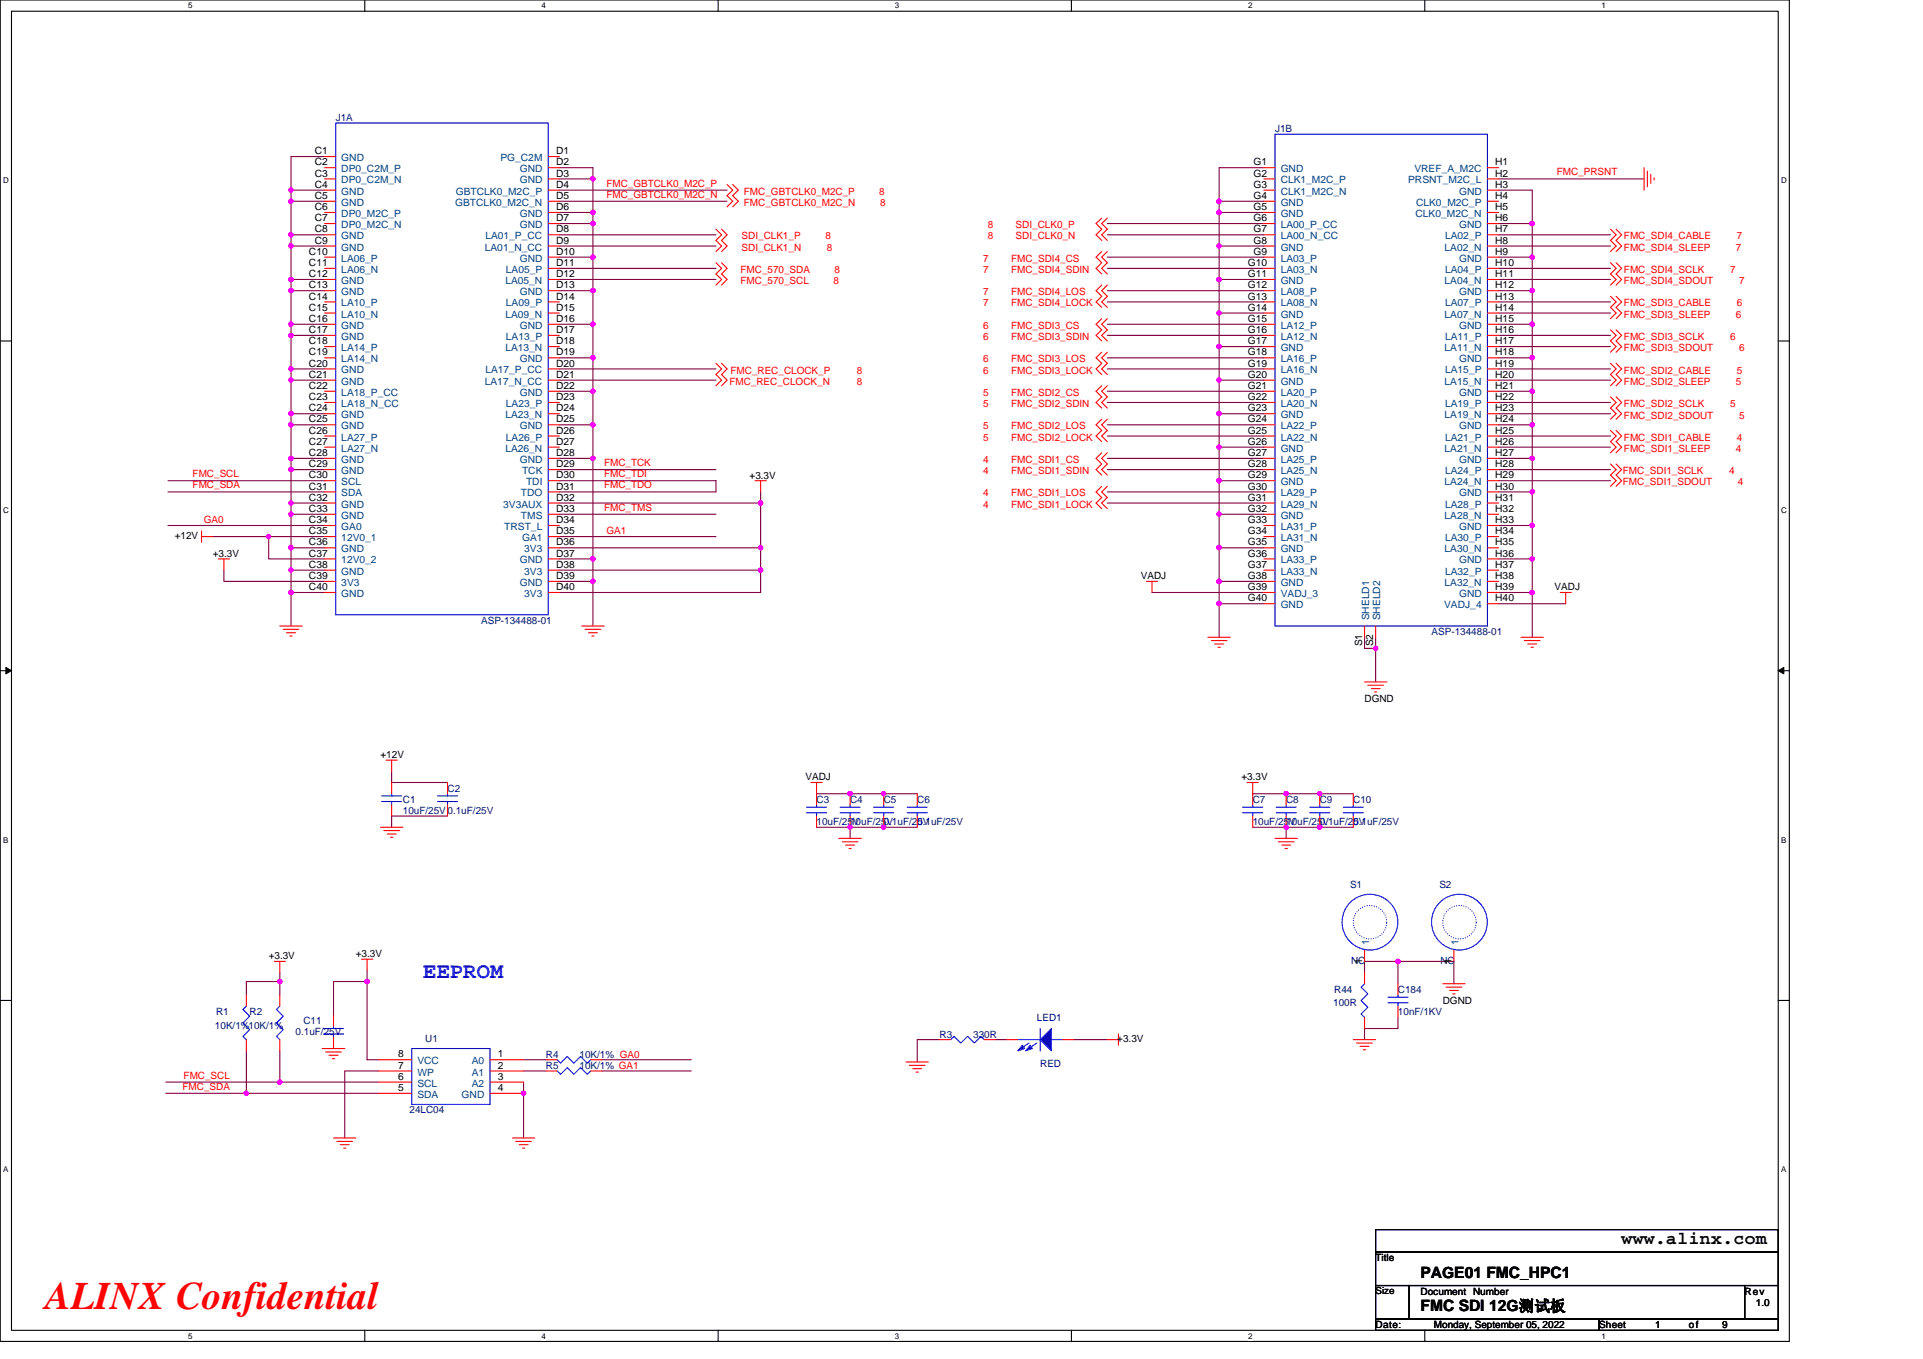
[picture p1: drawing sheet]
<svg xmlns="http://www.w3.org/2000/svg" width="297mm" height="210mm" viewBox="0 0 297 210" stroke-linecap="round" stroke-linejoin="round" font-family="sans-serif">
<path d="M0 0h276.4v207.3h-276.4zM1.8 1.7h272.9v203.8h-272.9z" fill="none" stroke="#000" stroke-width=".17"/>
<g fill="#fff">
<path d="M29.1 .2h.6v1.4h-.6z"/>
<path d="M29.1 205.7h.6v1.4h-.6z"/>
</g>
<path d="M56.3 0v1.7M56.3 205.5v1.8" fill="none" stroke="#000" stroke-width=".17"/>
<g fill="#fff">
<path d="M83.6 .2h.7v1.4h-.7z"/>
<path d="M83.6 205.7h.7v1.4h-.7z"/>
</g>
<path d="M110.9 0v1.7M110.9 205.5v1.8" fill="none" stroke="#000" stroke-width=".17"/>
<g fill="#fff">
<path d="M138.2 .2h.7v1.4h-.7z"/>
<path d="M138.2 205.7h.7v1.4h-.7z"/>
</g>
<path d="M165.5 0v1.7M165.5 205.5v1.8" fill="none" stroke="#000" stroke-width=".17"/>
<g fill="#fff">
<path d="M192.8 .2h.6v1.4h-.6z"/>
<path d="M192.8 205.7h.6v1.4h-.6z"/>
</g>
<path d="M220.1 0v1.7M220.1 205.5v1.8" fill="none" stroke="#000" stroke-width=".17"/>
<g fill="#fff">
<path d="M247.4 .2h.6v1.4h-.6z"/>
<path d="M247.4 205.7h.6v1.4h-.6z"/>
<path d="M.5 27.2h.8v1.4h-.8z"/>
<path d="M275.1 27.2h.9v1.4h-.9z"/>
<path d="M.5 78.1h.8v1.4h-.8z"/>
<path d="M275.1 78.1h.9v1.4h-.9z"/>
</g>
<path d="M0 52.7h1.8M274.7 52.7h1.7" fill="none" stroke="#000" stroke-width=".17"/>
<g fill="#fff">
<path d="M.5 129.1h.8v1.4h-.8z"/>
<path d="M275.1 129.1h.8v1.4h-.8z"/>
</g>
<path d="M0 103.6h1.8M274.7 103.6h1.7" fill="none" stroke="#000" stroke-width=".17"/>
<path d="M.9 103.1l.9 .5-.9 .5zM274.7 103.6l.8-.5v1z" fill="#000" stroke="#000" stroke-width=".15"/>
<g fill="#fff">
<path d="M.5 180h.8v1.4h-.8z"/>
<path d="M275.1 180h.8v1.4h-.8z"/>
</g>
<path d="M0 154.6h1.8M274.7 154.6h1.7M212.5 190h62.2v3.5h-62.2zM212.5 193.5h62.2v5.1h-62.2zM212.5 198.6h5.2v5.2h-5.2zM217.7 198.6h51.8v5.2h-51.8zM269.5 198.6h5.2v5.2h-5.2zM212.5 203.8h34.5v1.7h-34.5zM247 203.8h27.7v1.7h-27.7z" fill="none" stroke="#000" stroke-width=".17"/>
<g fill="none" stroke="#800040" stroke-width=".17">
<path d="M45 38h5.1M45 36.3h5.1M45 31.1h5.1M45 29.4h5.1M45 38v5.2M45 36.3v1.7M45 31.1v5.2M45 29.4v1.7M50.1 24.2h-5.1v5.2M86.4 39.7h5.2M86.4 34.5h5.2M86.4 32.8h5.2"/>
<path d="M86.4 25.9h5.2v1.7M86.4 27.6h5.2M86.4 38h24.2M86.4 36.3h24.2M86.4 29.4h25.9M86.4 31.1h25.9M91.6 39.7v5.2M91.6 32.8v1.7M91.6 27.6v5.2M91.6 34.5v5.2M171 39.7h24.2M171 36.3h24.2"/>
<path d="M171 34.5h24.2M188.3 32.8h6.9M188.3 38h6.9M188.3 38v5.2h6.9M188.3 31.1v1.7M188.3 32.8v5.2M195.2 25.9h-6.9v5.2h6.9M231.5 27.6h22.5M231.5 38h17.3M231.5 36.3h17.3M231.5 39.7h5.2M231.5 34.5h5.2"/>
<path d="M231.5 29.4h5.2v5.1M236.7 39.7v5.2M236.7 34.5v5.2M45 58.7h5.1M45 57h5.1M45 51.8h5.1M45 50.1h5.1M45 44.9h5.1M45 43.2h5.1M45 58.7v5.2M45 51.8v5.2M45 50.1v1.7"/>
<path d="M45 44.9v5.2M45 43.2v1.7M45 57v1.7M86.4 41.5h24.2M86.4 43.2h24.2M86.4 57h24.2M86.4 58.7h24.2M86.4 55.3h5.2M86.4 50.1h5.2M86.4 44.9h5.2M91.6 55.3v5.2M91.6 44.9v5.2"/>
<path d="M91.6 50.1v5.2M171 50.1h24.2M171 51.8h24.2M171 55.3h24.2M171 57h24.2M171 41.5h24.2M171 44.9h24.2M171 46.7h24.2M188.3 43.2v5.2h6.9M188.3 48.4v5.2h6.9M188.3 53.6v5.1h6.9M188.3 58.7v5.2h6.9"/>
<path d="M231.5 58.7h17.3M231.5 57h17.3M231.5 48.4h17.3M231.5 46.7h17.3M231.5 51.8h17.3M231.5 53.6h17.3M231.5 41.5h17.3M231.5 43.2h17.3M231.5 55.3h5.2M231.5 50.1h5.2M231.5 44.9h5.2M236.7 44.9v5.2"/>
<path d="M236.7 50.1v5.2M236.7 55.3v5.2M25.9 74.3h24.2M25.9 76h24.2M45 79.5h5.1M45 77.7h5.1M45 72.6h5.1M45 70.8h5.1M45 65.6h5.1M45 63.9h5.1M45 79.5v5.1M45 72.6v5.1"/>
<path d="M45 70.8v1.8M45 65.6v5.2M45 63.9v1.7M45 77.7v1.8M86.4 70.8h5.2M86.4 65.6h5.2M86.4 60.5h5.2M86.4 77.7h31.1M86.4 72.6h24.2M86.4 74.3h24.2v1.7h-24.2M86.4 79.5h24.2M91.6 70.8v15.6"/>
<path d="M91.6 65.6v5.2M91.6 60.5v5.1M117.5 77.7v10.4M117.5 76v1.7M171 70.8h24.2M171 72.6h24.2M171 76h24.2M171 77.7h24.2M171 60.5h24.2M171 62.2h24.2M171 65.6h24.2M171 67.4h24.2"/>
<path d="M188.3 69.1h6.9M188.3 69.1v5.2h6.9M188.3 74.3v5.2h6.9M188.3 63.9v5.2M188.3 79.5v5.1M231.5 72.6h17.3M231.5 74.3h17.3M231.5 69.1h17.3M231.5 67.4h17.3M231.5 62.2h17.3M231.5 63.9h17.3M231.5 76h5.2"/>
<path d="M231.5 70.8h5.2M231.5 65.6h5.2M231.5 60.5h5.2M236.7 76v5.2M236.7 70.8v5.2M236.7 65.6v5.2M236.7 60.5v5.1M25.9 81.2h24.2M32.9 82.9h8.6v3.5h8.6M34.6 88.1v1.7h15.5M41.5 82.9h8.6M45 91.5h5.1"/>
<path d="M45 88.1h5.1M45 84.6h5.1M45 91.5v5.2M45 84.6v3.5M45 88.1v3.4M86.4 89.8h5.2M86.4 86.4h5.2M86.4 88.1h31.1M86.4 84.6h31.1M86.4 82.9h24.2M91.6 89.8v6.9M91.6 86.4v3.4"/>
<path d="M117.5 88.1v3.4h-31.1M177.9 91.5h17.3M188.3 84.6h6.9M188.3 89.8h6.9M188.3 89.8v3.5h6.9M188.3 84.6v5.2M188.3 93.3v5.2M210.8 98.5v1.7h1.7M212.5 98.5v1.7M231.5 91.5h5.2M231.5 86.4h5.2M231.5 81.2h5.2"/>
<path d="M231.5 93.3h10.3M236.7 91.5v7M236.7 86.4v5.1M236.7 81.2v5.2M60.5 119.2v1.7h8.6M212.5 100.2v5.2M69.1 126.1h-8.6v1.7M126.1 122.6h15.6M126.1 127.8h5.2M131.3 127.8v1.7M131.3 127.8h10.4M193.5 122.6h15.5"/>
<path d="M193.5 127.8h5.2M198.7 127.8v1.7M198.7 127.8h10.3M43.2 151.7h-5.1v2M43.2 151.7v2M43.2 150.3v1.4M56.7 151.7v12h1.7M56.7 151.7h-5.2v5.1M56.7 149.9v1.8M210.8 150.3v-1.8h13.8v3.5M215.9 157.2v1.7h-5.1v1.7M215.9 148.5v3.5"/>
<path d="M25.6 167.2h17.6M25.6 168.9h12.5M38.1 168.9h20.3M38.1 162.4v6.5M43.2 167.2h15.2M43.2 162.4v4.8M58.4 165.5h-5.1v10.3M80.9 163.7h3.4M80.9 165.5h3.4M80.9 167.2v8.6M93 163.7h13.8M93 165.5h13.8"/>
<path d="M145.1 160.6h-3.4v3.5M153.8 160.6h1.7M165.9 160.6h5.1"/>
</g>
<g fill="#f0f" stroke="#f0f" stroke-width=".17">
<circle cx="188.3" cy="31.1" r=".34"/>
<circle cx="188.3" cy="32.8" r=".34"/>
<circle cx="188.3" cy="38" r=".34"/>
<circle cx="188.3" cy="43.2" r=".34"/>
<circle cx="188.3" cy="53.5" r=".33"/>
<circle cx="188.3" cy="48.4" r=".34"/>
<circle cx="188.3" cy="63.9" r=".34"/>
<circle cx="188.3" cy="58.7" r=".34"/>
<circle cx="188.3" cy="69.1" r=".34"/>
<circle cx="188.3" cy="79.4" r=".33"/>
<circle cx="188.3" cy="74.3" r=".34"/>
<circle cx="188.3" cy="84.6" r=".34"/>
<circle cx="188.3" cy="89.8" r=".34"/>
<circle cx="236.7" cy="91.5" r=".34"/>
<circle cx="236.7" cy="86.4" r=".34"/>
<circle cx="236.7" cy="81.2" r=".34"/>
<circle cx="236.7" cy="76" r=".34"/>
<circle cx="236.7" cy="70.8" r=".33"/>
<circle cx="236.7" cy="65.6" r=".34"/>
<circle cx="236.7" cy="60.4" r=".34"/>
<circle cx="236.7" cy="44.9" r=".33"/>
<circle cx="236.7" cy="39.7" r=".34"/>
<circle cx="236.7" cy="34.5" r=".34"/>
<circle cx="44.9" cy="29.4" r=".34"/>
<circle cx="44.9" cy="91.5" r=".34"/>
<circle cx="44.9" cy="84.6" r=".34"/>
<circle cx="44.9" cy="72.5" r=".34"/>
<circle cx="44.9" cy="70.8" r=".33"/>
<circle cx="44.9" cy="65.6" r=".34"/>
<circle cx="44.9" cy="63.9" r=".34"/>
<circle cx="44.9" cy="57" r=".34"/>
<circle cx="44.9" cy="51.8" r=".34"/>
<circle cx="44.9" cy="50.1" r=".34"/>
<circle cx="44.9" cy="44.9" r=".33"/>
<circle cx="44.9" cy="43.2" r=".34"/>
<circle cx="44.9" cy="38" r=".34"/>
<circle cx="44.9" cy="36.3" r=".33"/>
<circle cx="44.9" cy="31.1" r=".34"/>
<circle cx="91.6" cy="89.8" r=".34"/>
<circle cx="91.6" cy="86.4" r=".34"/>
<circle cx="91.6" cy="70.8" r=".33"/>
<circle cx="91.6" cy="65.6" r=".34"/>
<circle cx="91.6" cy="60.4" r=".34"/>
<circle cx="91.6" cy="44.9" r=".33"/>
<circle cx="91.6" cy="34.5" r=".34"/>
<circle cx="91.6" cy="32.8" r=".34"/>
<circle cx="203.9" cy="127.8" r=".34"/>
<circle cx="203.9" cy="122.6" r=".33"/>
<circle cx="198.7" cy="122.6" r=".33"/>
<circle cx="44.9" cy="79.4" r=".33"/>
<circle cx="44.9" cy="77.7" r=".34"/>
<circle cx="44.9" cy="58.7" r=".34"/>
<circle cx="91.6" cy="39.7" r=".34"/>
<circle cx="91.6" cy="55.3" r=".34"/>
<circle cx="91.6" cy="50.1" r=".34"/>
<circle cx="91.6" cy="27.6" r=".33"/>
<circle cx="44.9" cy="88.1" r=".33"/>
<circle cx="236.7" cy="55.3" r=".34"/>
<circle cx="236.7" cy="50.1" r=".34"/>
<circle cx="117.5" cy="88.1" r=".33"/>
<circle cx="117.5" cy="84.6" r=".34"/>
<circle cx="117.5" cy="77.7" r=".34"/>
<circle cx="188.3" cy="93.3" r=".34"/>
<circle cx="198.7" cy="127.8" r=".34"/>
<circle cx="131.3" cy="122.6" r=".33"/>
<circle cx="131.3" cy="127.8" r=".34"/>
<circle cx="136.5" cy="127.8" r=".34"/>
<circle cx="136.5" cy="122.6" r=".33"/>
<circle cx="212.5" cy="100.2" r=".34"/>
<circle cx="41.5" cy="82.9" r=".34"/>
<circle cx="56.7" cy="151.6" r=".33"/>
<circle cx="43.2" cy="151.6" r=".33"/>
<circle cx="43.2" cy="167.2" r=".34"/>
<circle cx="38" cy="168.9" r=".33"/>
<circle cx="80.9" cy="168.9" r=".33"/>
<circle cx="215.9" cy="148.5" r=".33"/>
</g>
<g fill="none" stroke="#f00" stroke-width=".17">
<path d="M50.1 25.9h1.8M50.1 27.6h1.8M50.1 32.8h1.8M50.1 34.5h1.8M50.1 39.7h1.8M50.1 24.2h1.8M50.1 29.4h1.8M50.1 31.1h1.8M50.1 36.3h1.8M50.1 38h1.8M84.7 24.2h1.7M84.7 25.9h1.7"/>
<path d="M84.7 27.6h1.7M84.7 29.4h1.7M84.7 31.1h1.7M84.7 32.8h1.7M84.7 34.5h1.7M84.7 36.3h1.7M84.7 38h1.7M84.7 39.7h1.7M110.6 35.4l.9 .9-.9 .8 .9 .9-.9 .9M111.5 35.4l.8 .9-.8 .8 .8 .9-.8 .9M112.3 28.5l.9 .9-.9 .8 .9 .9-.9 .9M113.2 28.5l.8 .9-.8 .8 .8 .9-.8 .9"/>
<path d="M170.2 38.9l-.9 .8 .9 .9-.9 .9 .9 .8M170.2 33.7l-.9 .8 .9 .9-.9 .9 .9 .8M171 38.9l-.8 .8 .8 .9-.8 .9 .8 .8M171 33.7l-.8 .8 .8 .9-.8 .9 .8 .8M195.2 25.9h1.8M195.2 27.6h1.8M195.2 29.4h1.8M195.2 31.1h1.8M195.2 32.8h1.8M195.2 34.5h1.8M195.2 36.3h1.8M195.2 38h1.8"/>
<path d="M195.2 39.7h1.8M229.8 25.9h1.7M229.8 27.6h1.7M229.8 29.4h1.7M229.8 31.1h1.7M229.8 32.8h1.7M229.8 34.5h1.7M229.8 36.3h1.7M229.8 38h1.7M229.8 39.7h1.7M248.8 35.4l.8 .9-.8 .8 .8 .9-.8 .9M249.6 35.4l.9 .9-.9 .8 .9 .9-.9 .9"/>
<path d="M254 25.9v3.5M254.5 26.4v2.5M255 26.9v1.4M255.5 27.5v.3M50.1 41.5h1.8M50.1 46.7h1.8M50.1 48.4h1.8M50.1 53.6h1.8M50.1 55.3h1.8M50.1 43.2h1.8M50.1 44.9h1.8M50.1 50.1h1.8"/>
<path d="M50.1 51.8h1.8M50.1 57h1.8M50.1 58.7h1.8M84.7 41.5h1.7M84.7 43.2h1.7M84.7 44.9h1.7M84.7 46.7h1.7M84.7 48.4h1.7M84.7 50.1h1.7M84.7 51.8h1.7M84.7 53.6h1.7M84.7 55.3h1.7"/>
<path d="M84.7 57h1.7M84.7 58.7h1.7M110.6 40.6l.9 .9-.9 .8 .9 .9-.9 .8M110.6 56.1l.9 .9-.9 .9 .9 .8-.9 .9M111.5 40.6l.8 .9-.8 .8 .8 .9-.8 .8M111.5 56.1l.8 .9-.8 .9 .8 .8-.8 .9M170.2 59.6l-.9 .9 .9 .8-.9 .9 .9 .9M170.2 49.2l-.9 .9 .9 .9-.9 .8 .9 .9M170.2 54.4l-.9 .9 .9 .8-.9 .9 .9 .9M170.2 44l-.9 .9 .9 .9-.9 .9 .9 .8M171 59.6l-.8 .9 .8 .8-.8 .9 .8 .9M171 49.2l-.8 .9 .8 .9-.8 .8 .8 .9"/>
<path d="M171 54.4l-.8 .9 .8 .8-.8 .9 .8 .9M171 44l-.8 .9 .8 .9-.8 .9 .8 .8M195.2 41.5h1.8M195.2 43.2h1.8M195.2 44.9h1.8M195.2 46.7h1.8M195.2 48.4h1.8M195.2 50.1h1.8M195.2 51.8h1.8M195.2 53.6h1.8M195.2 55.3h1.8M195.2 57h1.8"/>
<path d="M195.2 58.7h1.8M229.8 41.5h1.7M229.8 43.2h1.7M229.8 44.9h1.7M229.8 46.7h1.7M229.8 48.4h1.7M229.8 50.1h1.7M229.8 51.8h1.7M229.8 53.6h1.7M229.8 55.3h1.7M229.8 57h1.7M229.8 58.7h1.7"/>
<path d="M248.8 56.1l.8 .9-.8 .9 .8 .8-.8 .9M248.8 45.8l.8 .9-.8 .8 .8 .9-.8 .8M248.8 51l.8 .8-.8 .9 .8 .9-.8 .8M248.8 40.6l.8 .9-.8 .8 .8 .9-.8 .8M249.6 56.1l.9 .9-.9 .9 .9 .8-.9 .9M249.6 45.8l.9 .9-.9 .8 .9 .9-.9 .8M249.6 51l.9 .8-.9 .9 .9 .9-.9 .8M249.6 40.6l.9 .9-.9 .8 .9 .9-.9 .8M50.1 60.5h1.8M50.1 62.2h1.8M50.1 67.4h1.8M50.1 69.1h1.8"/>
<path d="M50.1 74.3h1.8M50.1 76h1.8M50.1 63.9h1.8M50.1 65.6h1.8M50.1 70.8h1.8M50.1 72.6h1.8M50.1 77.7h1.8M50.1 79.5h1.8M84.7 60.5h1.7M84.7 62.2h1.7M84.7 63.9h1.7M84.7 65.6h1.7"/>
<path d="M84.7 67.4h1.7M84.7 69.1h1.7M84.7 70.8h1.7M84.7 72.6h1.7M84.7 74.3h1.7M84.7 76h1.7M84.7 77.7h1.7M84.7 79.5h1.7M116.6 74.3h1.8M117.5 74.3v1.7M170.2 70l-.9 .8 .9 .9-.9 .9 .9 .8M170.2 75.1l-.9 .9 .9 .9-.9 .8 .9 .9"/>
<path d="M170.2 64.8l-.9 .8 .9 .9-.9 .9 .9 .8M171 70l-.8 .8 .8 .9-.8 .9 .8 .8M171 75.1l-.8 .9 .8 .9-.8 .8 .8 .9M171 64.8l-.8 .8 .8 .9-.8 .9 .8 .8M195.2 60.5h1.8M195.2 62.2h1.8M195.2 63.9h1.8M195.2 65.6h1.8M195.2 67.4h1.8M195.2 69.1h1.8M195.2 70.8h1.8M195.2 72.6h1.8"/>
<path d="M195.2 74.3h1.8M195.2 76h1.8M195.2 77.7h1.8M195.2 79.5h1.8M229.8 60.5h1.7M229.8 62.2h1.7M229.8 63.9h1.7M229.8 65.6h1.7M229.8 67.4h1.7M229.8 69.1h1.7M229.8 70.8h1.7M229.8 72.6h1.7"/>
<path d="M229.8 74.3h1.7M229.8 76h1.7M229.8 77.7h1.7M229.8 79.5h1.7M248.8 66.5l.8 .9-.8 .8 .8 .9-.8 .9M248.8 71.7l.8 .9-.8 .8 .8 .9-.8 .8M248.8 61.3l.8 .9-.8 .9 .8 .8-.8 .9M249.6 66.5l.9 .9-.9 .8 .9 .9-.9 .9M249.6 71.7l.9 .9-.9 .8 .9 .9-.9 .8M249.6 61.3l.9 .9-.9 .9 .9 .8-.9 .9M31.1 82.9h1.8M31.1 82v1.8"/>
<path d="M33.7 86.4h1.8M34.6 86.4v1.7M43.2 96.7h3.5M43.7 97.2h2.5M44.3 97.8h1.4M44.8 98.3h.3M50.1 81.2h1.8M50.1 82.9h1.8M50.1 86.4h1.8M50.1 89.8h1.8M50.1 84.6h1.8M50.1 88.1h1.8"/>
<path d="M50.1 91.5h1.8M84.7 81.2h1.7M84.7 82.9h1.7M84.7 84.6h1.7M84.7 86.4h1.7M84.7 88.1h1.7M84.7 89.8h1.7M84.7 91.5h1.7M89.9 96.7h3.4M90.4 97.2h2.4M90.9 97.8h1.4M91.4 98.3h.4"/>
<path d="M177.1 89.8h1.7M177.9 89.8v1.7M186.6 98.5h3.4M187.1 99h2.4M187.6 99.5h1.4M195.2 81.2h1.8M195.2 82.9h1.8M195.2 84.6h1.8M195.2 86.4h1.8M195.2 88.1h1.8M195.2 89.8h1.8M195.2 91.5h1.8"/>
<path d="M195.2 93.3h1.8M210.8 96.7v1.8M212.5 96.7v1.8M229.8 81.2h1.7M229.8 82.9h1.7M229.8 84.6h1.7M229.8 86.4h1.7M229.8 88.1h1.7M229.8 89.8h1.7M229.8 91.5h1.7M229.8 93.3h1.7M234.9 98.5h3.5"/>
<path d="M235.5 99h2.4M236 99.5h1.4M241 91.5h1.7M241.8 91.5v1.8M59.6 117.5h1.8M60.5 117.5v1.7M188.1 100h.4M210.8 105.4h3.4M211.3 105.9h2.4M211.8 106.4h1.4M212.3 106.9h.4M236.5 100h.4"/>
<path d="M58.8 127.8h3.4M59.3 128.3h2.4M59.8 128.9h1.4M60.3 129.4h.4M60.5 120.9v1.7M60.5 124.4v1.7M69.1 120.9v1.7M69.1 124.4v1.7M125.3 120.9h1.7M126.1 120.9v3.5M126.1 126.1v1.7M129.6 129.5h3.5"/>
<path d="M130.1 130.1h2.4M130.6 130.6h1.4M131.1 131.1h.4M131.3 122.6v1.8M131.3 126.1v1.7M136.5 122.6v1.8M136.5 126.1v1.7M141.7 122.6v1.8M141.7 126.1v1.7M192.6 120.9h1.7M193.5 126.1v1.7M193.5 120.9v3.5"/>
<path d="M197 129.5h3.4M197.5 130.1h2.4M198 130.6h1.4M198.5 131.1h.4M198.7 122.6v1.8M198.7 126.1v1.7M203.9 122.6v1.8M203.9 126.1v1.7M209 122.6v1.8M209 126.1v1.7M38.1 153.7v1.7M42.4 148.5h1.7"/>
<path d="M43.2 148.5v1.8M43.2 153.7v1.7M51.5 156.8v1.8M55.8 148.2h1.8M56.7 148.2v1.7M172.8 159.8v1.7M210.8 146.8v1.7M210.8 150.3v1.7M210.8 157.2v1.7M215.9 152v1.7M215.9 155.4v1.8M222.9 152h3.4"/>
<path d="M223.4 152.5h2.4M223.9 153h1.4M224.4 153.6h.4M224.6 146.8v1.7M38.1 160.6v1.8M43.2 160.6v1.8M49.8 162h3.5M50.3 162.5h2.4M50.8 163h1.4M51.3 163.6h.4M51.5 175.8h3.5M51.5 160.3v1.7"/>
<path d="M52 176.4h2.5M52.6 176.9h1.3M53.1 177.4h.3M58.4 168.9h5.2M58.4 163.7h5.2M58.4 165.5h5.2M58.4 167.2h5.2M75.7 168.9h5.2M75.7 163.7h5.2M75.7 165.5h5.2M75.7 167.2h5.2M79.2 175.8h3.4"/>
<path d="M79.7 176.4h2.4M80.2 176.9h1.4M80.7 177.4h.3M84.3 163.7h1.8M84.3 165.5h1.8M91.2 163.7h1.8M91.2 165.5h1.8M140 164.1h3.4M140.5 164.6h2.4M141 165.1h1.4M141.5 165.7h.4M145.1 160.6h1.8"/>
<path d="M152 160.6h1.8M155.5 160.6h1.7M164.1 160.6h1.8M171 160.6h1.8M209 160.6h3.5M209.5 161.2h2.5M210.1 161.7h1.4M210.6 162.2h.3"/>
</g>
<g fill="none" stroke="#00f" stroke-width=".17">
<path d="M51.9 19h32.8v76h-32.8zM197 20.7h32.8v76h-32.8zM58.9 123.8h3.2M58.9 123h3.2M60.5 122.6v.4M60.5 123.8v.6M67.6 123.8h3.1M67.6 123h3.1M69.1 122.6v.4M69.1 123.8v.6M124.6 125.6h3.1M124.6 124.7h3.1"/>
<path d="M126.1 124.4v.3M126.1 125.6v.5M129.8 125.6h3.1M129.8 124.7h3.1M131.3 124.4v.3M131.3 125.6v.5M134.9 125.6h3.1M134.9 124.7h3.1M136.5 124.4v.3M136.5 125.6v.5M140.1 125.6h3.1M140.1 124.7h3.1"/>
<path d="M141.7 124.4v.3M141.7 125.6v.5M191.9 125.6h3.1M191.9 124.7h3.1M193.5 124.4v.3M193.5 125.6v.5M197.1 125.6h3.1M197.1 124.7h3.1M198.7 124.4v.3M198.7 125.6v.5M202.3 125.6h3.1M202.3 124.7h3.1"/>
<path d="M203.9 124.4v.3M203.9 125.6v.5M207.5 125.6h3.1M207.5 124.7h3.1M209 124.4v.3M209 125.6v.5M38.1 155.4l-.6 .6 1.1 1-1.1 1.1 1.1 1-1.1 1 .6 .5M43.2 155.4l-.5 .6 1 1-1 1.1 1 1-1 1 .5 .5M50 159.8h3.1M50 158.9h3.1M51.5 158.6v.3M51.5 159.8v.5"/>
<path d="M160.7 158.9v3.5M210.8 152l-.6 .5 1.1 1.1-1.1 1 1.1 1-1.1 1.1 .6 .5M214.4 154.9h3.1M214.4 154.1h3.1M215.9 153.7v.4M215.9 154.9v.5M63.6 162h12.1v8.6h-12.1zM86.1 163.7l.5 .6 1-1.1 1 1.1 1.1-1.1 1 1.1 .5-.6M86.1 165.5l.5 .5 1-1 1 1 1.1-1 1 1 .5-.5M146.9 160.6l.5-.5 1 1.1 1.1-1.1 1 1.1 1-1.1 .5 .5M157.2 160.6h3.5M159 161.2l-1.6 1"/>
<path d="M160.2 161.2l-1.6 1M162.4 160.6h1.7"/>
<circle cx="211.6" cy="142.5" r="4.3"/>
<circle cx="225.4" cy="142.5" r="4.3"/>
</g>
<g fill="none" stroke="#00f" stroke-width=".17" stroke-dasharray="0 .3">
<circle cx="211.6" cy="142.5" r="2.58"/>
<circle cx="225.4" cy="142.5" r="2.58"/>
</g>
<g fill="#00f" stroke="#00f" stroke-width=".17">
<path d="M160.7 160.6l1.7-1.7v3.5z" fill-rule="evenodd"/>
<path d="M159.1 161.5l.4 .5-1.1 .4z" fill-rule="evenodd"/>
<path d="M157.9 161.5l.4 .5-1.1 .4z" fill-rule="evenodd"/>
</g>
<text font-size="6" fill="#f00" x="7" y="202.3">ALINX Confidential</text>
<text font-size="3.4" fill="#00f" x="65.3" y="151">EEPROM</text>
<text font-size="2.8" x="250.5" y="192.3">www.alinx.com</text>
<g font-size="2.4">
<text x="219.4" y="197.4">PAGE01 FMC_HPC1</text>
<text x="219.4" y="202.6">FMC SDI 12G测试板</text>
</g>
<g font-size="1.5">
<text x="48.6" y="23.8">C1</text>
<text x="85.9" y="23.8">D1</text>
<text x="48.6" y="25.5">C2</text>
<text x="48.6" y="27.3">C3</text>
<text x="48.6" y="29">C4</text>
<text x="85.9" y="25.5">D2</text>
<text x="85.9" y="27.3">D3</text>
<text x="85.9" y="29">D4</text>
<text x="193.6" y="25.5">G1</text>
<text x="193.6" y="27.3">G2</text>
<text x="193.6" y="29">G3</text>
<text x="231" y="27.3">H2</text>
<text x="231" y="25.5">H1</text>
<text x="231" y="29">H3</text>
<text x="48.6" y="32.5">C6</text>
<text x="48.6" y="34.2">C7</text>
<text x="48.6" y="30.7">C5</text>
<text x="48.6" y="35.9">C8</text>
<text x="85.9" y="32.5">D6</text>
<text x="85.9" y="34.2">D7</text>
<text x="85.9" y="30.7">D5</text>
<text x="85.9" y="35.9">D8</text>
<text x="193.6" y="30.7">G4</text>
<text x="193.6" y="32.5">G5</text>
<text x="193.6" y="34.2">G6</text>
<text x="193.6" y="35.9">G7</text>
<text x="231" y="32.5">H5</text>
<text x="231" y="34.2">H6</text>
<text x="231" y="35.9">H7</text>
<text x="231" y="30.7">H4</text>
<text x="47.7" y="39.4">C10</text>
<text x="47.7" y="41.1">C11</text>
<text x="48.6" y="37.7">C9</text>
<text x="85.9" y="39.4">D10</text>
<text x="85.9" y="41.1">D11</text>
<text x="85.9" y="37.7">D9</text>
<text x="192.7" y="41.1">G10</text>
<text x="193.6" y="37.7">G8</text>
<text x="193.6" y="39.4">G9</text>
<text x="231" y="37.7">H8</text>
<text x="231" y="39.4">H9</text>
<text x="231" y="41.1">H10</text>
<text x="47.7" y="46.3">C14</text>
<text x="47.7" y="42.8">C12</text>
<text x="47.7" y="44.6">C13</text>
<text x="85.9" y="42.8">D12</text>
<text x="85.9" y="44.6">D13</text>
<text x="85.9" y="46.3">D14</text>
<text x="192.7" y="42.8">G11</text>
<text x="192.7" y="44.6">G12</text>
<text x="192.7" y="46.3">G13</text>
<text x="231" y="42.8">H11</text>
<text x="231" y="44.6">H12</text>
<text x="231" y="46.3">H13</text>
<text x="47.7" y="48">C15</text>
<text x="47.7" y="53.2">C18</text>
<text x="47.7" y="49.7">C16</text>
<text x="47.7" y="51.5">C17</text>
<text x="85.9" y="48">D15</text>
<text x="85.9" y="49.7">D16</text>
<text x="85.9" y="53.2">D18</text>
<text x="85.9" y="51.5">D17</text>
<text x="192.7" y="48">G14</text>
<text x="192.7" y="49.7">G15</text>
<text x="192.7" y="51.5">G16</text>
<text x="192.7" y="53.2">G17</text>
<text x="231" y="48">H14</text>
<text x="231" y="49.7">H15</text>
<text x="231" y="51.5">H16</text>
<text x="231" y="53.2">H17</text>
<text x="47.7" y="54.9">C19</text>
<text x="47.7" y="56.6">C20</text>
<text x="47.7" y="58.4">C21</text>
<text x="85.9" y="54.9">D19</text>
<text x="85.9" y="58.4">D21</text>
<text x="85.9" y="56.6">D20</text>
<text x="192.7" y="54.9">G18</text>
<text x="192.7" y="56.6">G19</text>
<text x="192.7" y="58.4">G20</text>
<text x="231" y="54.9">H18</text>
<text x="231" y="56.6">H19</text>
<text x="231" y="58.4">H20</text>
<text x="47.7" y="60.1">C22</text>
<text x="47.7" y="61.8">C23</text>
<text x="47.7" y="63.6">C24</text>
<text x="47.7" y="65.3">C25</text>
<text x="85.9" y="60.1">D22</text>
<text x="85.9" y="63.6">D24</text>
<text x="85.9" y="65.3">D25</text>
<text x="85.9" y="61.8">D23</text>
<text x="192.7" y="60.1">G21</text>
<text x="192.7" y="61.8">G22</text>
<text x="192.7" y="63.6">G23</text>
<text x="192.7" y="65.3">G24</text>
<text x="231" y="60.1">H21</text>
<text x="231" y="61.8">H22</text>
<text x="231" y="63.6">H23</text>
<text x="231" y="65.3">H24</text>
<text x="47.7" y="67">C26</text>
<text x="47.7" y="68.7">C27</text>
<text x="47.7" y="70.5">C28</text>
<text x="85.9" y="68.7">D27</text>
<text x="85.9" y="70.5">D28</text>
<text x="85.9" y="67">D26</text>
<text x="192.7" y="67">G25</text>
<text x="192.7" y="68.7">G26</text>
<text x="192.7" y="70.5">G27</text>
<text x="231" y="67">H25</text>
<text x="231" y="68.7">H26</text>
<text x="231" y="70.5">H27</text>
<text x="47.7" y="73.9">C30</text>
<text x="47.7" y="75.6">C31</text>
<text x="47.7" y="72.2">C29</text>
<text x="47.7" y="77.4">C32</text>
<text x="85.9" y="77.4">D32</text>
<text x="85.9" y="75.6">D31</text>
<text x="85.9" y="72.2">D29</text>
<text x="85.9" y="73.9">D30</text>
<text x="115.8" y="74">+3.3V</text>
<text x="192.7" y="72.2">G28</text>
<text x="192.7" y="73.9">G29</text>
<text x="192.7" y="75.6">G30</text>
<text x="192.7" y="77.4">G31</text>
<text x="231" y="72.2">H28</text>
<text x="231" y="73.9">H29</text>
<text x="231" y="75.6">H30</text>
<text x="231" y="77.4">H31</text>
<text x="27" y="83.3">+12V</text>
<text x="47.7" y="80.8">C34</text>
<text x="47.7" y="82.6">C35</text>
<text x="47.7" y="79.1">C33</text>
<text x="85.9" y="80.8">D34</text>
<text x="85.9" y="79.1">D33</text>
<text x="85.9" y="82.6">D35</text>
<text x="192.7" y="79.1">G32</text>
<text x="192.7" y="80.8">G33</text>
<text x="192.7" y="82.6">G34</text>
<text x="231" y="79.1">H32</text>
<text x="231" y="80.8">H33</text>
<text x="231" y="82.6">H34</text>
<text x="32.9" y="86">+3.3V</text>
<text x="47.7" y="86">C37</text>
<text x="47.7" y="89.5">C39</text>
<text x="47.7" y="84.3">C36</text>
<text x="47.7" y="87.7">C38</text>
<text x="85.9" y="84.3">D36</text>
<text x="85.9" y="87.7">D38</text>
<text x="85.9" y="86">D37</text>
<text x="85.9" y="89.5">D39</text>
<text x="176.2" y="89.5">VADJ</text>
<text x="192.7" y="84.3">G35</text>
<text x="192.7" y="86">G36</text>
<text x="192.7" y="87.7">G37</text>
<text x="192.7" y="89.5">G38</text>
<text x="231" y="84.3">H35</text>
<text x="231" y="86">H36</text>
<text x="231" y="87.7">H37</text>
<text x="231" y="89.5">H38</text>
<text x="47.7" y="91.2">C40</text>
<text x="85.9" y="91.2">D40</text>
<text x="192.7" y="91.2">G39</text>
<text x="192.7" y="92.9">G40</text>
<text x="231" y="92.9">H40</text>
<text x="231" y="91.2">H39</text>
<text x="240.1" y="91.2">VADJ</text>
<text x="210.4" y="99.9" transform="rotate(-90 210.4 99.9)">S1</text>
<text x="212.1" y="99.9" transform="rotate(-90 212.1 99.9)">S2</text>
<text x="210.8" y="108.5">DGND</text>
<text x="58.8" y="117.1">+12V</text>
<text x="124.4" y="120.6">VADJ</text>
<text x="191.8" y="120.6">+3.3V</text>
<text x="41.5" y="148.2">+3.3V</text>
<text x="55" y="147.9">+3.3V</text>
<text x="210.4" y="148.9" transform="rotate(-90 210.4 148.9)">1</text>
<text x="224.2" y="148.9" transform="rotate(-90 224.2 148.9)">1</text>
<text x="222.9" y="155.1">DGND</text>
<text x="172.6" y="161">+3.3V</text>
<text x="61.5" y="163.4">8</text>
<text x="61.5" y="165.1">7</text>
<text x="61.5" y="166.8">6</text>
<text x="76.9" y="163.4">1</text>
<text x="76.9" y="165.1">2</text>
<text x="76.9" y="166.8">3</text>
<text x="61.5" y="168.6">5</text>
<text x="76.9" y="168.6">4</text>
<text x="212.5" y="194.9">Title</text>
<text x="212.5" y="200">Size</text>
<text x="219.4" y="200">Document Number</text>
<text x="269.5" y="200">Rev</text>
<text x="271.2" y="201.8">1.0</text>
<text x="212.5" y="205.2">Date:</text>
<text x="221.5" y="205.2">Monday, September 05, 2022</text>
<text x="247" y="205.2">Sheet</text>
<text x="255.7" y="205.2">1</text>
<text x="260.9" y="205.2">of</text>
<text x="266" y="205.2">9</text>
</g>
<g font-size="1.5" fill="#000080">
<text x="51.9" y="18.7">J1A</text>
<text x="197" y="20.4">J1B</text>
<text x="74.3" y="96.4">ASP-134488-01</text>
<text x="221.1" y="98.1">ASP-134488-01</text>
<text x="62.2" y="124">C1</text>
<text x="62.2" y="125.8">10uF/25V0.1uF/25V</text>
<text x="69.1" y="122.3">C2</text>
<text x="126.1" y="124">C3</text>
<text x="131.3" y="124">C4</text>
<text x="136.5" y="124">C5</text>
<text x="141.7" y="124">C6</text>
<text x="193.5" y="124">C7</text>
<text x="198.7" y="124">C8</text>
<text x="203.9" y="124">C9</text>
<text x="209" y="124">C10</text>
<text x="126.1" y="127.5">10uF/25V</text>
<text x="131.3" y="127.5">10uF/25V</text>
<text x="136.5" y="127.5">0.1uF/25V</text>
<text x="141.7" y="127.5">0.1uF/25V</text>
<text x="193.5" y="127.5">10uF/25V</text>
<text x="198.7" y="127.5">10uF/25V</text>
<text x="203.9" y="127.5">0.1uF/25V</text>
<text x="209" y="127.5">0.1uF/25V</text>
<text x="208.5" y="137.2">S1</text>
<text x="222.3" y="137.2">S2</text>
<text x="208.7" y="148.9">NC</text>
<text x="222.5" y="148.9">NC</text>
<text x="205.9" y="155.5">100R</text>
<text x="206.1" y="153.4">R44</text>
<text x="215.9" y="153.4">C184</text>
<text x="33.2" y="158.9">10K/1%10K/1%</text>
<text x="33.4" y="156.8">R1</text>
<text x="38.6" y="156.8">R2</text>
<text x="45.7" y="160">0.1uF/25V</text>
<text x="46.9" y="158.2">C11</text>
<text x="65.7" y="161">U1</text>
<text x="145.1" y="160.3">R3</text>
<text x="150.3" y="160.3">330R</text>
<text x="160.2" y="157.7">LED1</text>
<text x="215.9" y="156.8">10nF/1KV</text>
<text x="84.3" y="163.4">R4</text>
<text x="84.3" y="165.1">R5</text>
<text x="89.5" y="163.4">10K/1% GA0</text>
<text x="89.5" y="165.1">10K/1% GA1</text>
<text x="160.7" y="164.8">RED</text>
<text x="63.3" y="172">24LC04</text>
</g>
<g font-size="1.5" fill="#004080">
<text x="52.7" y="26.6">DP0_C2M_P</text>
<text x="52.7" y="28.3">DP0_C2M_N</text>
<text x="52.7" y="24.9">GND</text>
<text x="77.3" y="24.9">PG_C2M</text>
<text x="80.3" y="26.6">GND</text>
<text x="80.3" y="28.3">GND</text>
<text x="197.8" y="26.6">GND</text>
<text x="197.8" y="28.3">CLK1_M2C_P</text>
<text x="217.5" y="28.3">PRSNT_M2C_L</text>
<text x="218.5" y="26.6">VREF_A_M2C</text>
<text x="52.7" y="33.5">DP0_M2C_P</text>
<text x="52.7" y="35.2">DP0_M2C_N</text>
<text x="52.7" y="30.1">GND</text>
<text x="52.7" y="31.8">GND</text>
<text x="70.3" y="31.8">GBTCLK0_M2C_N</text>
<text x="70.4" y="30.1">GBTCLK0_M2C_P</text>
<text x="80.3" y="33.5">GND</text>
<text x="80.3" y="35.2">GND</text>
<text x="197.8" y="30.1">CLK1_M2C_N</text>
<text x="197.8" y="31.8">GND</text>
<text x="197.8" y="33.5">GND</text>
<text x="197.8" y="35.2">LA00_P_CC</text>
<text x="218.6" y="33.5">CLK0_M2C_N</text>
<text x="218.7" y="31.8">CLK0_M2C_P</text>
<text x="225.4" y="30.1">GND</text>
<text x="225.4" y="35.2">GND</text>
<text x="52.7" y="40.4">LA06_P</text>
<text x="52.7" y="37">GND</text>
<text x="52.7" y="38.7">GND</text>
<text x="74.9" y="38.7">LA01_N_CC</text>
<text x="75" y="37">LA01_P_CC</text>
<text x="80.3" y="40.4">GND</text>
<text x="197.8" y="37">LA00_N_CC</text>
<text x="197.8" y="38.7">GND</text>
<text x="197.8" y="40.4">LA03_P</text>
<text x="223.1" y="38.7">LA02_N</text>
<text x="223.2" y="37">LA02_P</text>
<text x="225.4" y="40.4">GND</text>
<text x="52.7" y="42.2">LA06_N</text>
<text x="52.7" y="47.3">LA10_P</text>
<text x="52.7" y="43.9">GND</text>
<text x="52.7" y="45.6">GND</text>
<text x="78.1" y="43.9">LA05_N</text>
<text x="78.1" y="42.2">LA05_P</text>
<text x="78.1" y="47.3">LA09_P</text>
<text x="80.3" y="45.6">GND</text>
<text x="197.8" y="42.2">LA03_N</text>
<text x="197.8" y="43.9">GND</text>
<text x="197.8" y="45.6">LA08_P</text>
<text x="197.8" y="47.3">LA08_N</text>
<text x="223.1" y="43.9">LA04_N</text>
<text x="223.2" y="42.2">LA04_P</text>
<text x="223.2" y="47.3">LA07_P</text>
<text x="225.4" y="45.6">GND</text>
<text x="52.7" y="49.1">LA10_N</text>
<text x="52.7" y="50.8">GND</text>
<text x="52.7" y="52.5">GND</text>
<text x="78.1" y="49.1">LA09_N</text>
<text x="78.1" y="52.5">LA13_P</text>
<text x="80.3" y="50.8">GND</text>
<text x="197.8" y="49.1">GND</text>
<text x="197.8" y="50.8">LA12_P</text>
<text x="197.8" y="52.5">LA12_N</text>
<text x="223.1" y="49.1">LA07_N</text>
<text x="223.2" y="52.5">LA11_P</text>
<text x="225.4" y="50.8">GND</text>
<text x="52.7" y="54.3">LA14_P</text>
<text x="52.7" y="56">LA14_N</text>
<text x="52.7" y="57.7">GND</text>
<text x="52.7" y="59.4">GND</text>
<text x="74.9" y="59.4">LA17_N_CC</text>
<text x="75" y="57.7">LA17_P_CC</text>
<text x="78.1" y="54.3">LA13_N</text>
<text x="80.3" y="56">GND</text>
<text x="197.8" y="54.3">GND</text>
<text x="197.8" y="56">LA16_P</text>
<text x="197.8" y="57.7">LA16_N</text>
<text x="197.8" y="59.4">GND</text>
<text x="223.1" y="54.3">LA11_N</text>
<text x="223.1" y="59.4">LA15_N</text>
<text x="223.2" y="57.7">LA15_P</text>
<text x="225.4" y="56">GND</text>
<text x="52.7" y="61.2">LA18_P_CC</text>
<text x="52.7" y="62.9">LA18_N_CC</text>
<text x="52.7" y="64.6">GND</text>
<text x="78.1" y="64.6">LA23_N</text>
<text x="78.1" y="62.9">LA23_P</text>
<text x="80.3" y="61.2">GND</text>
<text x="197.8" y="61.2">LA20_P</text>
<text x="197.8" y="62.9">LA20_N</text>
<text x="197.8" y="64.6">GND</text>
<text x="223.1" y="64.6">LA19_N</text>
<text x="223.2" y="62.9">LA19_P</text>
<text x="225.4" y="61.2">GND</text>
<text x="52.7" y="68.1">LA27_P</text>
<text x="52.7" y="69.8">LA27_N</text>
<text x="52.7" y="66.3">GND</text>
<text x="52.7" y="71.5">GND</text>
<text x="78.1" y="69.8">LA26_N</text>
<text x="78.1" y="68.1">LA26_P</text>
<text x="80.3" y="66.3">GND</text>
<text x="80.3" y="71.5">GND</text>
<text x="197.8" y="66.3">LA22_P</text>
<text x="197.8" y="68.1">LA22_N</text>
<text x="197.8" y="69.8">GND</text>
<text x="197.8" y="71.5">LA25_P</text>
<text x="223.1" y="69.8">LA21_N</text>
<text x="223.2" y="68.1">LA21_P</text>
<text x="225.4" y="66.3">GND</text>
<text x="225.4" y="71.5">GND</text>
<text x="52.7" y="75">SCL</text>
<text x="52.7" y="76.7">SDA</text>
<text x="52.7" y="73.3">GND</text>
<text x="80.5" y="76.7">TDO</text>
<text x="80.6" y="73.3">TCK</text>
<text x="81.3" y="75">TDI</text>
<text x="197.8" y="73.3">LA25_N</text>
<text x="197.8" y="75">GND</text>
<text x="197.8" y="76.7">LA29_P</text>
<text x="223.1" y="75">LA24_N</text>
<text x="223.2" y="73.3">LA24_P</text>
<text x="225.4" y="76.7">GND</text>
<text x="52.7" y="81.9">GA0</text>
<text x="52.7" y="83.6">12V0_1</text>
<text x="52.7" y="78.4">GND</text>
<text x="52.7" y="80.2">GND</text>
<text x="77.7" y="78.4">3V3AUX</text>
<text x="77.9" y="81.9">TRST_L</text>
<text x="80.5" y="80.2">TMS</text>
<text x="80.6" y="83.6">GA1</text>
<text x="197.8" y="78.4">LA29_N</text>
<text x="197.8" y="80.2">GND</text>
<text x="197.8" y="81.9">LA31_P</text>
<text x="197.8" y="83.6">LA31_N</text>
<text x="223.1" y="80.2">LA28_N</text>
<text x="223.2" y="78.4">LA28_P</text>
<text x="223.2" y="83.6">LA30_P</text>
<text x="225.4" y="81.9">GND</text>
<text x="52.7" y="87.1">12V0_2</text>
<text x="52.7" y="85.3">GND</text>
<text x="52.7" y="88.8">GND</text>
<text x="80.3" y="87.1">GND</text>
<text x="81" y="85.3">3V3</text>
<text x="81" y="88.8">3V3</text>
<text x="197.8" y="85.3">GND</text>
<text x="197.8" y="87.1">LA33_P</text>
<text x="197.8" y="88.8">LA33_N</text>
<text x="223.1" y="85.3">LA30_N</text>
<text x="223.2" y="88.8">LA32_P</text>
<text x="225.4" y="87.1">GND</text>
<text x="52.7" y="90.5">3V3</text>
<text x="52.7" y="92.2">GND</text>
<text x="80.3" y="90.5">GND</text>
<text x="81" y="92.2">3V3</text>
<text x="197.8" y="90.5">GND</text>
<text x="197.8" y="92.2">VADJ_3</text>
<text x="197.8" y="94">GND</text>
<text x="211.5" y="95.9" transform="rotate(-90 211.5 95.9)">SHELD1</text>
<text x="213.2" y="95.9" transform="rotate(-90 213.2 95.9)">SHELD2</text>
<text x="223.1" y="94">VADJ_4</text>
<text x="223.1" y="90.5">LA32_N</text>
<text x="225.4" y="92.2">GND</text>
<text x="211.5" y="145.9" transform="rotate(-90 211.5 145.9)">1</text>
<text x="225.3" y="145.9" transform="rotate(-90 225.3 145.9)">1</text>
<text x="64.5" y="164.4">VCC</text>
<text x="64.5" y="166.2">WP</text>
<text x="64.5" y="167.9">SCL</text>
<text x="72.9" y="164.4">A0</text>
<text x="72.9" y="166.2">A1</text>
<text x="72.9" y="167.9">A2</text>
<text x="64.5" y="169.6">SDA</text>
<text x="71.3" y="169.6">GND</text>
</g>
<g font-size="1.5" fill="#f00">
<text x="93.7" y="28.8">FMC_GBTCLK0_M2C_P</text>
<text x="240.5" y="27.1">FMC_PRSNT</text>
<text x="93.7" y="30.5">FMC_GBTCLK0_M2C_N</text>
<text x="114.9" y="31.8">FMC_GBTCLK0_M2C_N</text>
<text x="114.9" y="30.1">FMC_GBTCLK0_M2C_P</text>
<text x="135.8" y="30.1">8</text>
<text x="136" y="31.8">8</text>
<text x="152.6" y="35.3">8</text>
<text x="156.9" y="35.3">SDI_CLK0_P</text>
<text x="114.6" y="38.7">SDI_CLK1_N</text>
<text x="114.6" y="37">SDI_CLK1_P</text>
<text x="127.5" y="37">8</text>
<text x="127.7" y="38.7">8</text>
<text x="151.9" y="40.4">7</text>
<text x="152.6" y="37">8</text>
<text x="156.2" y="40.4">FMC_SDI4_CS</text>
<text x="156.9" y="37">SDI_CLK0_N</text>
<text x="250.8" y="37">FMC_SDI4_CABLE</text>
<text x="250.8" y="38.7">FMC_SDI4_SLEEP</text>
<text x="268.1" y="38.7">7</text>
<text x="268.3" y="37">7</text>
<text x="114.4" y="42.2">FMC_570_SDA</text>
<text x="114.4" y="43.9">FMC_570_SCL</text>
<text x="128.7" y="43.9">8</text>
<text x="128.9" y="42.2">8</text>
<text x="151.9" y="42.2">7</text>
<text x="151.9" y="45.6">7</text>
<text x="151.9" y="47.3">7</text>
<text x="156.2" y="42.2">FMC_SDI4_SDIN</text>
<text x="156.2" y="45.6">FMC_SDI4_LOS</text>
<text x="156.2" y="47.3">FMC_SDI4_LOCK</text>
<text x="250.8" y="47.3">FMC_SDI3_CABLE</text>
<text x="250.8" y="42.2">FMC_SDI4_SCLK</text>
<text x="250.8" y="43.9">FMC_SDI4_SDOUT</text>
<text x="267.2" y="42.2">7</text>
<text x="268.3" y="47.3">6</text>
<text x="268.6" y="43.9">7</text>
<text x="151.9" y="50.8">6</text>
<text x="151.9" y="52.5">6</text>
<text x="156.2" y="50.8">FMC_SDI3_CS</text>
<text x="156.2" y="52.5">FMC_SDI3_SDIN</text>
<text x="250.8" y="52.5">FMC_SDI3_SCLK</text>
<text x="250.8" y="49.1">FMC_SDI3_SLEEP</text>
<text x="267.2" y="52.5">6</text>
<text x="268.1" y="49.1">6</text>
<text x="112.7" y="59.4">FMC_REC_CLOCK_N</text>
<text x="112.8" y="57.7">FMC_REC_CLOCK_P</text>
<text x="132.3" y="59.4">8</text>
<text x="132.3" y="57.7">8</text>
<text x="151.9" y="56">6</text>
<text x="151.9" y="57.7">6</text>
<text x="156.2" y="56">FMC_SDI3_LOS</text>
<text x="156.2" y="57.7">FMC_SDI3_LOCK</text>
<text x="250.8" y="57.7">FMC_SDI2_CABLE</text>
<text x="250.8" y="59.4">FMC_SDI2_SLEEP</text>
<text x="250.8" y="54.3">FMC_SDI3_SDOUT</text>
<text x="268.1" y="59.4">5</text>
<text x="268.3" y="57.7">5</text>
<text x="268.6" y="54.3">6</text>
<text x="151.9" y="62.9">5</text>
<text x="151.9" y="61.2">5</text>
<text x="156.2" y="62.9">FMC_SDI2_SDIN</text>
<text x="156.2" y="61.2">FMC_SDI2_CS</text>
<text x="250.8" y="62.9">FMC_SDI2_SCLK</text>
<text x="250.8" y="64.8">FMC_SDI2_SDOUT</text>
<text x="267.2" y="62.9">5</text>
<text x="268.6" y="64.8">5</text>
<text x="151.9" y="71.5">4</text>
<text x="151.9" y="66.4">5</text>
<text x="151.9" y="68.1">5</text>
<text x="156.2" y="71.5">FMC_SDI1_CS</text>
<text x="156.2" y="66.4">FMC_SDI2_LOS</text>
<text x="156.2" y="68.1">FMC_SDI2_LOCK</text>
<text x="250.8" y="68.1">FMC_SDI1_CABLE</text>
<text x="250.8" y="69.8">FMC_SDI1_SLEEP</text>
<text x="268.1" y="69.8">4</text>
<text x="268.3" y="68.1">4</text>
<text x="29.8" y="73.7">FMC_SCL</text>
<text x="29.8" y="75.5">FMC_SDA</text>
<text x="93.3" y="72">FMC_TCK</text>
<text x="93.3" y="73.7">FMC_TDI</text>
<text x="93.3" y="75.5">FMC_TDO</text>
<text x="151.9" y="73.3">4</text>
<text x="151.9" y="76.7">4</text>
<text x="156.2" y="73.3">FMC_SDI1_SDIN</text>
<text x="156.2" y="76.7">FMC_SDI1_LOS</text>
<text x="250.7" y="73.3">FMC_SDI1_SCLK</text>
<text x="250.7" y="75">FMC_SDI1_SDOUT</text>
<text x="267.1" y="73.3">4</text>
<text x="268.5" y="75">4</text>
<text x="31.5" y="80.9">GA0</text>
<text x="93.3" y="78.9">FMC_TMS</text>
<text x="93.7" y="82.6">GA1</text>
<text x="151.9" y="78.4">4</text>
<text x="156.2" y="78.4">FMC_SDI1_LOCK</text>
<text x="28.4" y="166.6">FMC_SCL</text>
<text x="28.2" y="168.4">FMC_SDA</text>
</g>
<g font-size="1.2">
<text x="29.1" y="1.3">5</text>
<text x="83.6" y="1.3">4</text>
<text x="138.2" y="1.3">3</text>
<text x="192.8" y="1.3">2</text>
<text x="247.4" y="1.3">1</text>
<text x=".5" y="28.3">D</text>
<text x="275.1" y="28.3">D</text>
<text x=".5" y="79.2">C</text>
<text x="275.1" y="79.2">C</text>
<text x=".5" y="130.2">B</text>
<text x="275.1" y="130.2">B</text>
<text x=".5" y="181.1">A</text>
<text x="275.1" y="181.1">A</text>
<text x="29.1" y="206.8">5</text>
<text x="83.6" y="206.8">4</text>
<text x="138.2" y="206.8">3</text>
<text x="192.8" y="206.8">2</text>
<text x="247.4" y="206.8">1</text>
</g>
</svg>
